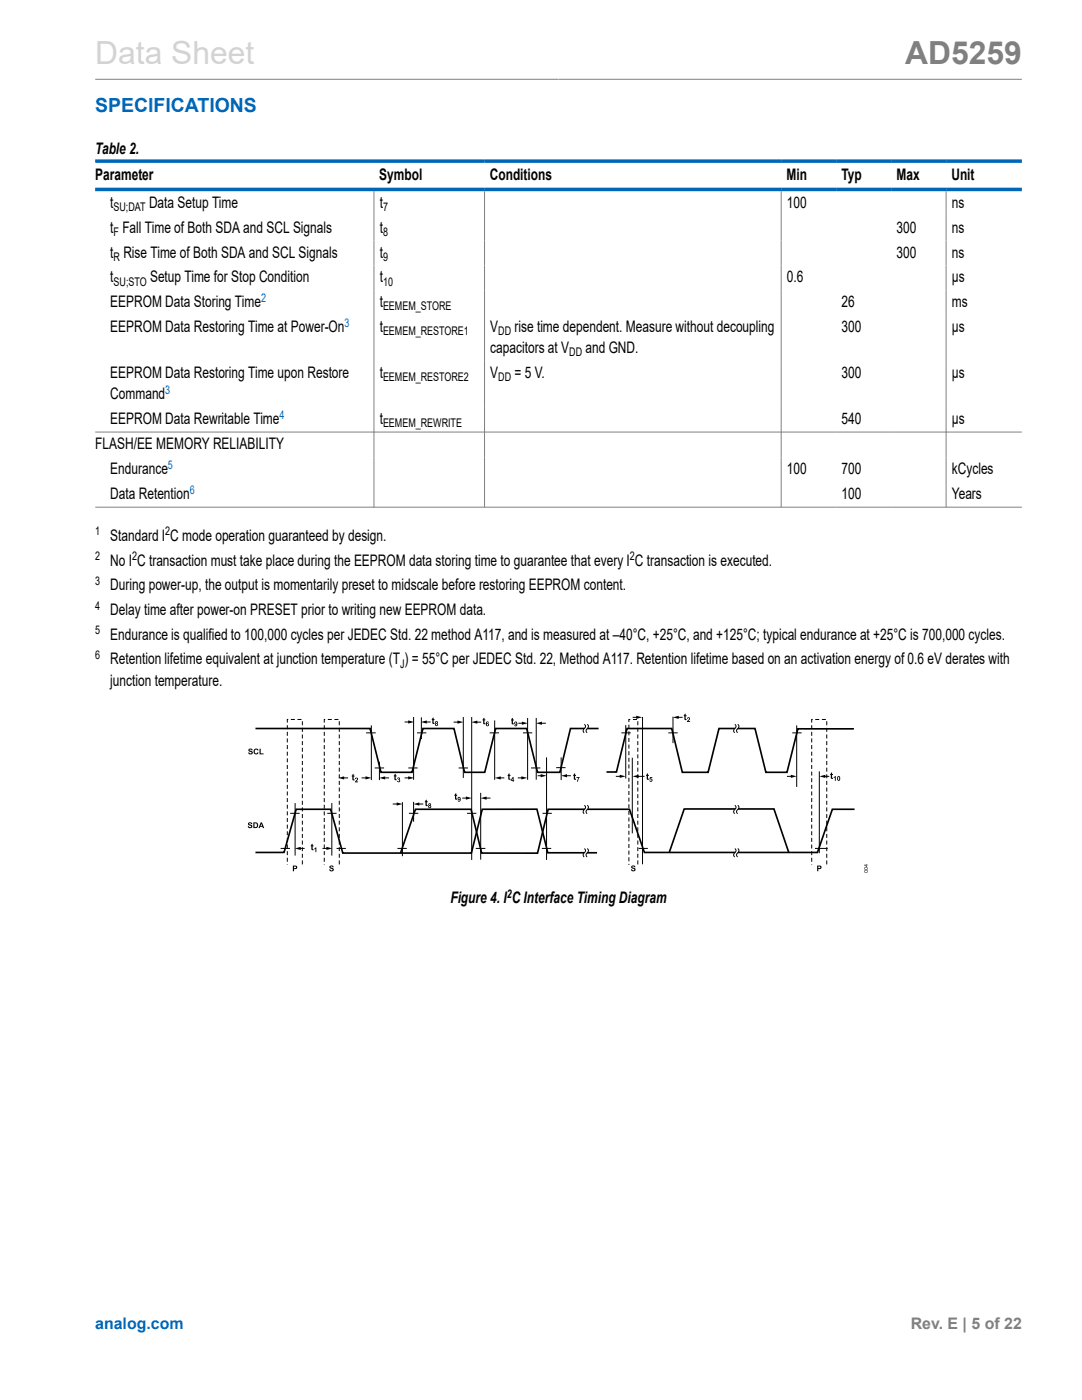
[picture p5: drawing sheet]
<svg xmlns="http://www.w3.org/2000/svg" width="216mm" height="279mm" viewBox="0 0 216 279" stroke-linecap="round" stroke-linejoin="round" font-family="sans-serif">
<path d="M19 15.8h184.9M74.6 38.2v63.1M96.7 38.2v63.1M155.9 38.2v63.1M188.8 38.2v63.1M19 86.2h184.9M19 101.2h184.9" fill="none" stroke="#808080" stroke-width=".2"/>
<path d="M19 32.2h184.9M19 37.8h184.9" fill="none" stroke="#0067b8" stroke-width=".71"/>
<path d="M60.3 172.5v-28.9h-3v29M67.7 172.5v-28.9h-3v29M127.3 172.5v-28.9h-1.8v29M165 172.5v-28.9h-3v29" fill="none" stroke="#000" stroke-width=".2" stroke-dasharray=".8 .5" stroke-linecap="butt"/>
<g fill="none" stroke="#000" stroke-width=".2">
<path d="M68.5 155.2h.9M72.2 155.2h.9M73 146.3h2M74.1 144.8v10.9M74.8 153.3h1.8M75.7 152v3.7M76.6 155.2h1M80.7 155.2h1M80.7 144.1h1M81.5 153.3h1.8M82.5 143.1v12.5M83.2 146.3h1.9"/>
<path d="M84.1 143.2v4.3M84.9 144.1h1M90.5 144.1h1M91.5 153.3h1.9M92.2 159.3h1M92.4 143.1v12.1M94.1 143.1v28.5M95 144.1h1M95.9 158.2v13.4M96.9 159.3h1M97.7 146.3h1.9M98.7 143.8v11.8"/>
<path d="M99.7 155.2h.9M103.3 155.2h.9M103.4 144.3h1M104.3 146.3h1.9M105.3 143.3v12.3M106 153.3h1.8M107 143.3v12.3M107.3 154.8h.8M107.9 144.3h1M109.1 151.2v20.4M111 153.2h1.8M112 151.2v4.5"/>
<path d="M112.9 154.8h1M116.6 144.6a.77 .77 0 0 1-.2 1.1l.2 .5M117.2 144.5a.77 .77 0 0 1-.2 1.2l.1 .5M122.9 154.9h1M124 146.3h1.9M124.9 144.7v10.7M126.2 151.2v15.1M126.2 143.2h1M127.2 154.9h1.4M128.2 143.1v29.4M133.4 146.3h1.8M134.3 143v5.3"/>
<path d="M135.2 143.2h1M146.6 144.6a.77 .77 0 0 1-.2 1.1l.2 .5M147.2 144.5a.77 .77 0 0 1-.2 1.2l.2 .5M157 154.9h1M158.1 146.3h1.9M159 144.8v12.2M163.5 153.9v16.4M164.5 154.9h1M56 169.3h1.9M57.9 162.3h1.9M58.9 160.3v10.4M59.8 169.3h1"/>
<path d="M64.4 169.3h.9M65.3 162.3h1.9M66.2 160.3v10.4M67.2 169.3h1.8M78.4 160.5h1M79.3 169.3h1.9M80.3 160.1v10.8M81.6 162.3h1.9M82.5 160v4M83.5 160.5h1M93.2 162.3h1.8M94.9 169.3h1.9"/>
<path d="M108.1 169.3h1.9M108.3 162.3h1.8M116.6 169.3a.77 .77 0 0 1-.2 1.2l.2 .5M116.6 160.7a.77 .77 0 0 1-.2 1.2l.2 .5M117.2 169.3a.77 .77 0 0 1-.2 1.2l.1 .5M117.2 160.7a.77 .77 0 0 1-.2 1.2l.1 .5M127.4 169.3h1.9M146.6 169.3a.77 .77 0 0 1-.2 1.2l.2 .5M146.6 160.7a.77 .77 0 0 1-.2 1.2l.2 .5M147.2 169.3a.77 .77 0 0 1-.2 1.2l.2 .5M147.2 160.7a.77 .77 0 0 1-.2 1.2l.2 .5M162.6 169.3h2.6"/>
</g>
<g fill="#000">
<path d="M49.7 149.5l.5-.1 .2 .2v.1h-.2l-.3-.1-.1 .1 .1 .1a.43 .43 0 0 1 .5 .6 .43 .43 0 0 1-.7 .1l-.2-.3h.2a.22 .22 0 0 0 .3 .2 .22 .22 0 0 0 .2-.3 .43 .43 0 0 1-.5-.1 .43 .43 0 0 1 0-.5zM50.7 149.5l.6-.1 .3 .3-.2 .1-.1-.2a.35 .35 0 0 0-.5 .4 .35 .35 0 0 0 .5 .3l.1-.2 .2 .1a.55 .55 0 0 1-.9 .2 .55 .55 0 0 1 0-.9zM51.8 149.4h.2v1h.6v.1h-.8zM67.5 155.3l1.2-.4v.7zM70.3 154.6l.3-.2v.4h.1v.2h-.1v.5h.1l.1 .2-.5-.1v-.6h-.1zM70.9 155.2a.37 .37 0 0 1 .5 .3 .37 .37 0 0 1-.3 .5h.3v.1h-.6l.2-.2a.32 .32 0 0 0 .2-.6l-.4 .2zM72.9 154.9l1.2 .3-1.2 .4zM75.7 155.3l1.2-.4v.7zM78.7 154.6l.3-.2v.3h.1v.2h-.1v.5l.1 .1 .1 .2-.5-.1v-.7h-.1zM79.3 155.2a.26 .26 0 0 1 .4 0 .26 .26 0 0 1 0 .4 .3 .3 0 0 1 0 .5 .3 .3 0 0 1-.5-.2h.5l-.1-.2h-.1l.1-.3h-.4zM81.4 154.9l1.2 .3-1.2 .4zM81.4 143.8l1.2 .3-1.2 .3z"/>
<path d="M84 144.1l1.2-.3v.6zM84.9 159.7l.3-.1v.3h.1v.2h-.1v.5l.2 .3-.5-.1v-.7h-.1zM86.3 143.3l.2-.1v.3h.2v.2h-.2v.5l.2 .3-.4-.1v-.7h-.2zM90.8 158.4l.2-.1v.3h.2v.2h-.2v.5l.2 .3-.4-.1v-.7h-.1zM91.3 143.8l1.2 .3-1.2 .3zM93 159l1.1 .3-1.1 .3zM94.1 144.1l1.1-.3v.6zM96.4 143.4l.3-.2v.4h.1v.2h-.1v.5l.2 .2-.5-.1v-.6h-.1zM95.9 159.3l1.2-.3v.6zM98.7 155.3l1.2-.4v.7zM101.4 154.5l.3-.2v.3h.1v.3h-.1v.4l.1 .1 .1 .2-.5-.1v-.6h-.1zM102.1 143.4l.2-.1v.3h.2v.2h-.2v.5l.2 .2-.4-.1v-.6h-.1z"/>
<path d="M104 154.9l1.2 .3-1.2 .4zM104.1 144l1.2 .3-1.2 .3zM107.9 154.5l1.2 .3-1.2 .3zM107 144.3l1.1-.3v.7zM112 154.8l1.1-.3v.6zM114.5 154.5l.2-.2v.3h.2v.3h-.1v.4l.1 .3-.4-.1v-.6h-.1zM115 155.1h.6l-.3 .9h-.1v-.2l.2-.6h-.4zM123.7 154.6l1.1 .3-1.1 .3zM127 142.8l1.1 .4-1.1 .3zM126.2 154.9l1.2-.3v.7zM129 154.5l.3-.2v.3h.2v.3h-.2v.4l.2 .1v.2l-.4-.1-.1-.6h-.1zM129.7 155.1h.5v.1h-.4v.2a.32 .32 0 0 1 .4 .2 .32 .32 0 0 1-.3 .4 .32 .32 0 0 1-.3-.2h.2a.16 .16 0 0 0 .2 0 .16 .16 0 0 0-.1-.2 .16 .16 0 0 0-.2 0h-.1z"/>
<path d="M134.3 143.2l1.1-.4v.7zM136.6 142.5l.2-.1v.3h.2v.2h-.2v.5l.2 .1v.2l-.4-.1v-.7h-.2zM137.2 143.2a.37 .37 0 0 1 .5 .3 .37 .37 0 0 1-.4 .4h.4v.2h-.6l.1-.3a.32 .32 0 0 0 .2-.5l-.3 .1zM157.8 154.6l1.2 .3-1.2 .3zM163.5 154.9l1.2-.3v.7zM165.8 154.3l.2-.2v.4h.2v.2h-.2v.5h.2v.2l-.4-.1v-.6h-.1zM166.4 155.1l.4-.2v.9h-.2v-.7l-.2 .2zM49.6 164.2l.5-.1 .2 .2v.2h-.2l-.3-.2-.1 .1 .1 .1a.43 .43 0 0 1 .5 .6 .43 .43 0 0 1-.7 .1l-.2-.3h.3a.22 .22 0 0 0 .2 .2 .22 .22 0 0 0 .2-.3 .43 .43 0 0 1-.5-.1 .43 .43 0 0 1 0-.5zM58.8 169.3l1.2-.3v.6zM62.1 168.5l.3-.1v.3h.2v.2h-.2v.5l.2 .1v.2l-.4-.1-.1-.7h-.1zM62.7 169.4l.4-.3v1h-.2v-.7l-.2 .1zM65.1 169l1.2 .3-1.2 .3z"/>
<path d="M65.8 172.8l.5-.1 .2 .2 .1 .2h-.3l-.3-.2-.1 .1 .2 .1a.43 .43 0 0 1 .5 .6 .43 .43 0 0 1-.8 .1l-.1-.3h.2a.22 .22 0 0 0 .2 .2 .22 .22 0 0 0 .2-.2 .43 .43 0 0 1-.4-.2 .43 .43 0 0 1-.1-.5zM79.1 160.1l1.2 .4-1.2 .3zM82.5 160.5l1.2-.3v.6zM126 172.8l.5-.1 .3 .2v.2h-.2l-.3-.2-.1 .1 .1 .1a.43 .43 0 0 1 .5 .6 .43 .43 0 0 1-.8 .1l-.1-.3h.2a.22 .22 0 0 0 .2 .2 .22 .22 0 0 0 .2-.3 .43 .43 0 0 1-.4-.1 .43 .43 0 0 1-.1-.5z"/>
<path d="M86.9 144a.26 .26 0 0 1 .4-.1 .26 .26 0 0 1 0 .5 .29 .29 0 0 1 0 .4 .29 .29 0 0 1-.4 0 .29 .29 0 0 1 .1-.4l-.2-.2zM87 144.6a.15 .15 0 0 0 .3 0 .15 .15 0 0 0-.3 0zM87 144.2a.12 .12 0 0 0 .2 0 .12 .12 0 0 0-.2 0z"/>
<path d="M91.4 159.1l.1-.1a.43 .43 0 0 1 .5 .5 .43 .43 0 0 1-.6 .4l-.1-.1h.4v-.2a.3 .3 0 0 1-.4-.1 .3 .3 0 0 1 .1-.4zM91.4 159.3a.15 .15 0 0 0 .3 0 .15 .15 0 0 0-.3 0z"/>
<path d="M97 144.1l.4-.1 .2 .2-.4-.1-.1 .3a.31 .31 0 0 1 .5 .2 .31 .31 0 0 1-.3 .4 .31 .31 0 0 1-.3-.3zM97.1 144.6a.2 .2 0 0 0 .4 0 .2 .2 0 0 0-.4 0z"/>
<path d="M102.3 155.1h.2v.6h.1l-.1 .3h-.2v-.2h-.4zM102.3 155.3l-.2 .4h.2z"/>
<path d="M102.7 144.1l.1-.1a.43 .43 0 0 1 .5 .5 .43 .43 0 0 1-.6 .3l-.1-.1 .4 .1 .1-.3a.3 .3 0 0 1-.5 0 .3 .3 0 0 1 .1-.4zM102.7 144.3a.15 .15 0 0 0 .3 0 .15 .15 0 0 0-.3 0z"/>
<path d="M167.1 155l.1-.1a.46 .46 0 0 1 .5 .5 .46 .46 0 0 1-.5 .4l-.1-.2zM167.3 155v.7l.2-.5z"/>
<path d="M50.6 164.1h.4a.57 .57 0 0 1 .5 .6 .57 .57 0 0 1-.5 .6h-.4zM50.8 164.3v.8a.39 .39 0 0 0 .5-.4 .39 .39 0 0 0-.5-.4z"/>
<path d="M52 164.1h.3l.4 1.2h-.2l-.1-.3h-.5l-.1 .3h-.2zM52.1 164.4l-.1 .4h.3z"/>
<path d="M58.4 172.7h.4a.4 .4 0 0 1 .5 .5 .4 .4 0 0 1-.6 .3v.4h-.3zM58.7 172.9v.4a.24 .24 0 0 0 .2 0 .24 .24 0 0 0 .2-.3z"/>
<path d="M85.5 160.4a.26 .26 0 0 1 .4-.1 .26 .26 0 0 1 0 .5 .29 .29 0 0 1 .1 .4 .29 .29 0 0 1-.5 0 .29 .29 0 0 1 .1-.4l-.1-.2zM85.6 161a.15 .15 0 0 0 .3 0 .15 .15 0 0 0-.3 0zM85.6 160.6a.15 .15 0 0 0 .3 0 .15 .15 0 0 0-.3 0z"/>
<path d="M163.1 172.7h.3a.4 .4 0 0 1 .5 .5 .4 .4 0 0 1-.6 .2v.5h-.2zM163.3 172.9v.4a.24 .24 0 0 0 .3 0 .24 .24 0 0 0 .1-.3z"/>
<path d="M172.5 173.8l.2-.1a.28 .28 0 0 1 .4 0 .28 .28 0 0 1-.1 .4 .34 .34 0 0 1-.4 .1 .34 .34 0 0 1-.2-.4zM172.6 173.8h-.1a.28 .28 0 0 0 .3 .3 .28 .28 0 0 0 .3-.3z"/>
<path d="M172.5 173.2l.2-.1a.28 .28 0 0 1 .4 0 .28 .28 0 0 1-.1 .4 .34 .34 0 0 1-.4 .1 .34 .34 0 0 1-.2-.4zM172.6 173.2l-.1 .1a.28 .28 0 0 0 .3 .2 .28 .28 0 0 0 .3-.3z"/>
<path d="M172.4 172.6l.6-.1 .2 .2h-.2l-.1 .3zM172.6 172.7l.3 .2v-.2z"/>
</g>
<path d="M51 145.4h22.8l2.2 8.7h6.2l2.2-8.7h6.2l2.1 8.7h4l2.2-8.7h6.2l2.2 8.7h4.4l2.1-8.7h5.6M170.4 145.5l-11.2-.1-2.2 8.7h-4.2l-2.1-8.7h-7.2l-2.2 8.7h-5.2l-2.1-8.7h-8.9l-2.1 8.7h-2M51 170.1h5.7l2.4-8.6h6.9l2.4 8.7h25.7l2.1-8.7h10.9l2.2 8.7h9.8M133.5 170.1l3-8.6 17.9-.1 3 8.8M170.5 161.5h-4.4l-3 8.6h-34.5l-3-8.6h-16.2l-2.1 8.8-11.2-.1-2.1-8.7h-11.1l-3 8.7" fill="none" stroke="#000" stroke-width=".33"/>
<path d="M116.9 144.5a.76 .76 0 0 1-.2 1.2l.2 .5M146.9 144.5a.76 .76 0 0 1-.2 1.2l.2 .5M116.9 169.3a.76 .76 0 0 1-.2 1.2l.2 .5M116.9 160.7a.76 .76 0 0 1-.2 1.2l.2 .5M146.9 169.3a.76 .76 0 0 1-.2 1.2l.2 .5M146.9 160.7a.76 .76 0 0 1-.2 1.2l.2 .5" fill="none" stroke="#fff" stroke-width=".45"/>
<text font-size="6.3" fill="#d3d3d3" x="19" y="12.7">Data Sheet</text>
<text font-size="6.3" fill="#808080" x="180.6" y="12.7">AD5259</text>
<text font-size="3.9" fill="#0067b8" x="19" y="22.3">SPECIFICATIONS</text>
<g font-size="3.2">
<text x="19" y="30.8">Table 2.</text>
<text x="19" y="35.9">Parameter</text>
<text x="75.7" y="35.9">Symbol</text>
<text x="97.7" y="35.9">Conditions</text>
<text x="156.9" y="35.9">Min</text>
<text x="167.9" y="35.9">Typ</text>
<text x="178.9" y="35.9">Max</text>
<text x="189.8" y="35.9">Unit</text>
<text x="22" y="41.5">t</text>
<text x="29.7" y="41.5">Data Setup Time</text>
<text x="75.8" y="41.5">t</text>
<text x="157" y="41.5">100</text>
<text x="189.9" y="41.5">ns</text>
<text x="22" y="46.5">t Fall Time of Both SDA and SCL Signals</text>
<text x="75.8" y="46.5">t</text>
<text x="178.9" y="46.5">300</text>
<text x="189.9" y="46.5">ns</text>
<text x="22" y="51.4">t Rise Time of Both SDA and SCL Signals</text>
<text x="75.8" y="51.4">t</text>
<text x="178.9" y="51.4">300</text>
<text x="189.9" y="51.4">ns</text>
<text x="22" y="56.4">t</text>
<text x="29.9" y="56.4">Setup Time for Stop Condition</text>
<text x="75.8" y="56.4">t</text>
<text x="157" y="56.4">0.6</text>
<text x="189.9" y="56.4">µs</text>
<text x="22" y="61.3">EEPROM Data Storing Time</text>
<text x="75.8" y="61.3">t</text>
<text x="167.9" y="61.3">26</text>
<text x="189.9" y="61.3">ms</text>
<text x="22" y="66.2">EEPROM Data Restoring Time at Power-On</text>
<text x="75.8" y="66.2">t</text>
<text x="97.8" y="70.5">capacitors at V</text>
<text x="97.8" y="66.2">V</text>
<text x="102.7" y="66.2">rise time dependent. Measure without decoupling</text>
<text x="116.8" y="70.5">and GND.</text>
<text x="167.9" y="66.2">300</text>
<text x="189.9" y="66.2">µs</text>
<text x="22" y="75.4">EEPROM Data Restoring Time upon Restore</text>
<text x="75.8" y="75.4">t</text>
<text x="97.8" y="75.4">V</text>
<text x="102.7" y="75.4">= 5 V.</text>
<text x="167.9" y="75.4">300</text>
<text x="189.9" y="75.4">µs</text>
<text x="22" y="79.6">Command</text>
<text x="19" y="89.7">FLASH/EE MEMORY RELIABILITY</text>
<text x="22" y="84.6">EEPROM Data Rewritable Time</text>
<text x="75.8" y="84.6">t</text>
<text x="167.9" y="84.6">540</text>
<text x="189.9" y="84.6">µs</text>
<text x="22" y="94.6">Endurance</text>
<text x="157" y="94.6">100</text>
<text x="167.9" y="94.6">700</text>
<text x="189.9" y="94.6">kCycles</text>
<text x="22" y="99.6">Data Retention</text>
<text x="167.9" y="99.6">100</text>
<text x="189.9" y="99.6">Years</text>
<text x="22" y="107.9">Standard I C mode operation guaranteed by design.</text>
<text x="22" y="112.9">No I C transaction must take place during the EEPROM data storing time to guarantee that every I C transaction is executed.</text>
<text x="22" y="117.8">During power-up, the output is momentarily preset to midscale before restoring EEPROM content.</text>
<text x="22" y="122.7">Delay time after power-on PRESET prior to writing new EEPROM data.</text>
<text x="22" y="127.7">Endurance is qualified to 100,000 cycles per JEDEC Std. 22 method A117, and is measured at –40°C, +25°C, and +125°C; typical endurance at +25°C is 700,000 cycles.</text>
<text x="22" y="132.6">Retention lifetime equivalent at junction temperature (T ) = 55°C per JEDEC Std. 22, Method A117. Retention lifetime based on an activation energy of 0.6 eV derates with</text>
<text x="22" y="136.8">junction temperature.</text>
<text x="89.9" y="180.3">Figure 4. I C Interface Timing Diagram</text>
</g>
<text font-size="3.2" fill="#0067b8" x="19" y="265.3">analog.com</text>
<text font-size="3.2" fill="#808080" x="181.7" y="265.3">Rev. E | 5 of 22</text>
<g font-size="2.4">
<text x="22.7" y="42.2">SU;DAT</text>
<text x="22.7" y="47.1">F</text>
<text x="76.4" y="47.1">8</text>
<text x="76.4" y="42.2">7</text>
<text x="22.7" y="52.1">R</text>
<text x="76.4" y="52.1">9</text>
<text x="22.7" y="57">SU;STO</text>
<text x="76.4" y="57">10</text>
<text x="76.4" y="61.9">EEMEM_STORE</text>
<text x="76.4" y="66.9">EEMEM_RESTORE1</text>
<text x="99.4" y="66.9">DD</text>
<text x="113.6" y="71.1">DD</text>
<text x="76.4" y="76">EEMEM_RESTORE2</text>
<text x="99.4" y="76">DD</text>
<text x="76.4" y="85.2">EEMEM_REWRITE</text>
<text x="19" y="106.9">1</text>
<text x="33" y="106.9">2</text>
<text x="19" y="111.8">2</text>
<text x="26.4" y="111.8">2</text>
<text x="125.7" y="111.8">2</text>
<text x="19" y="116.7">3</text>
<text x="19" y="121.7">4</text>
<text x="19" y="131.6">6</text>
<text x="19" y="126.6">5</text>
<text x="79.8" y="133.2">J</text>
<text x="101.1" y="179.2">2</text>
</g>
<g font-size="2.4" fill="#0067b8">
<text x="52.1" y="60.2">2</text>
<text x="68.8" y="65.2">3</text>
<text x="33" y="78.6">3</text>
<text x="55.8" y="83.5">4</text>
<text x="33.5" y="93.6">5</text>
<text x="37.9" y="98.5">6</text>
</g>
</svg>
